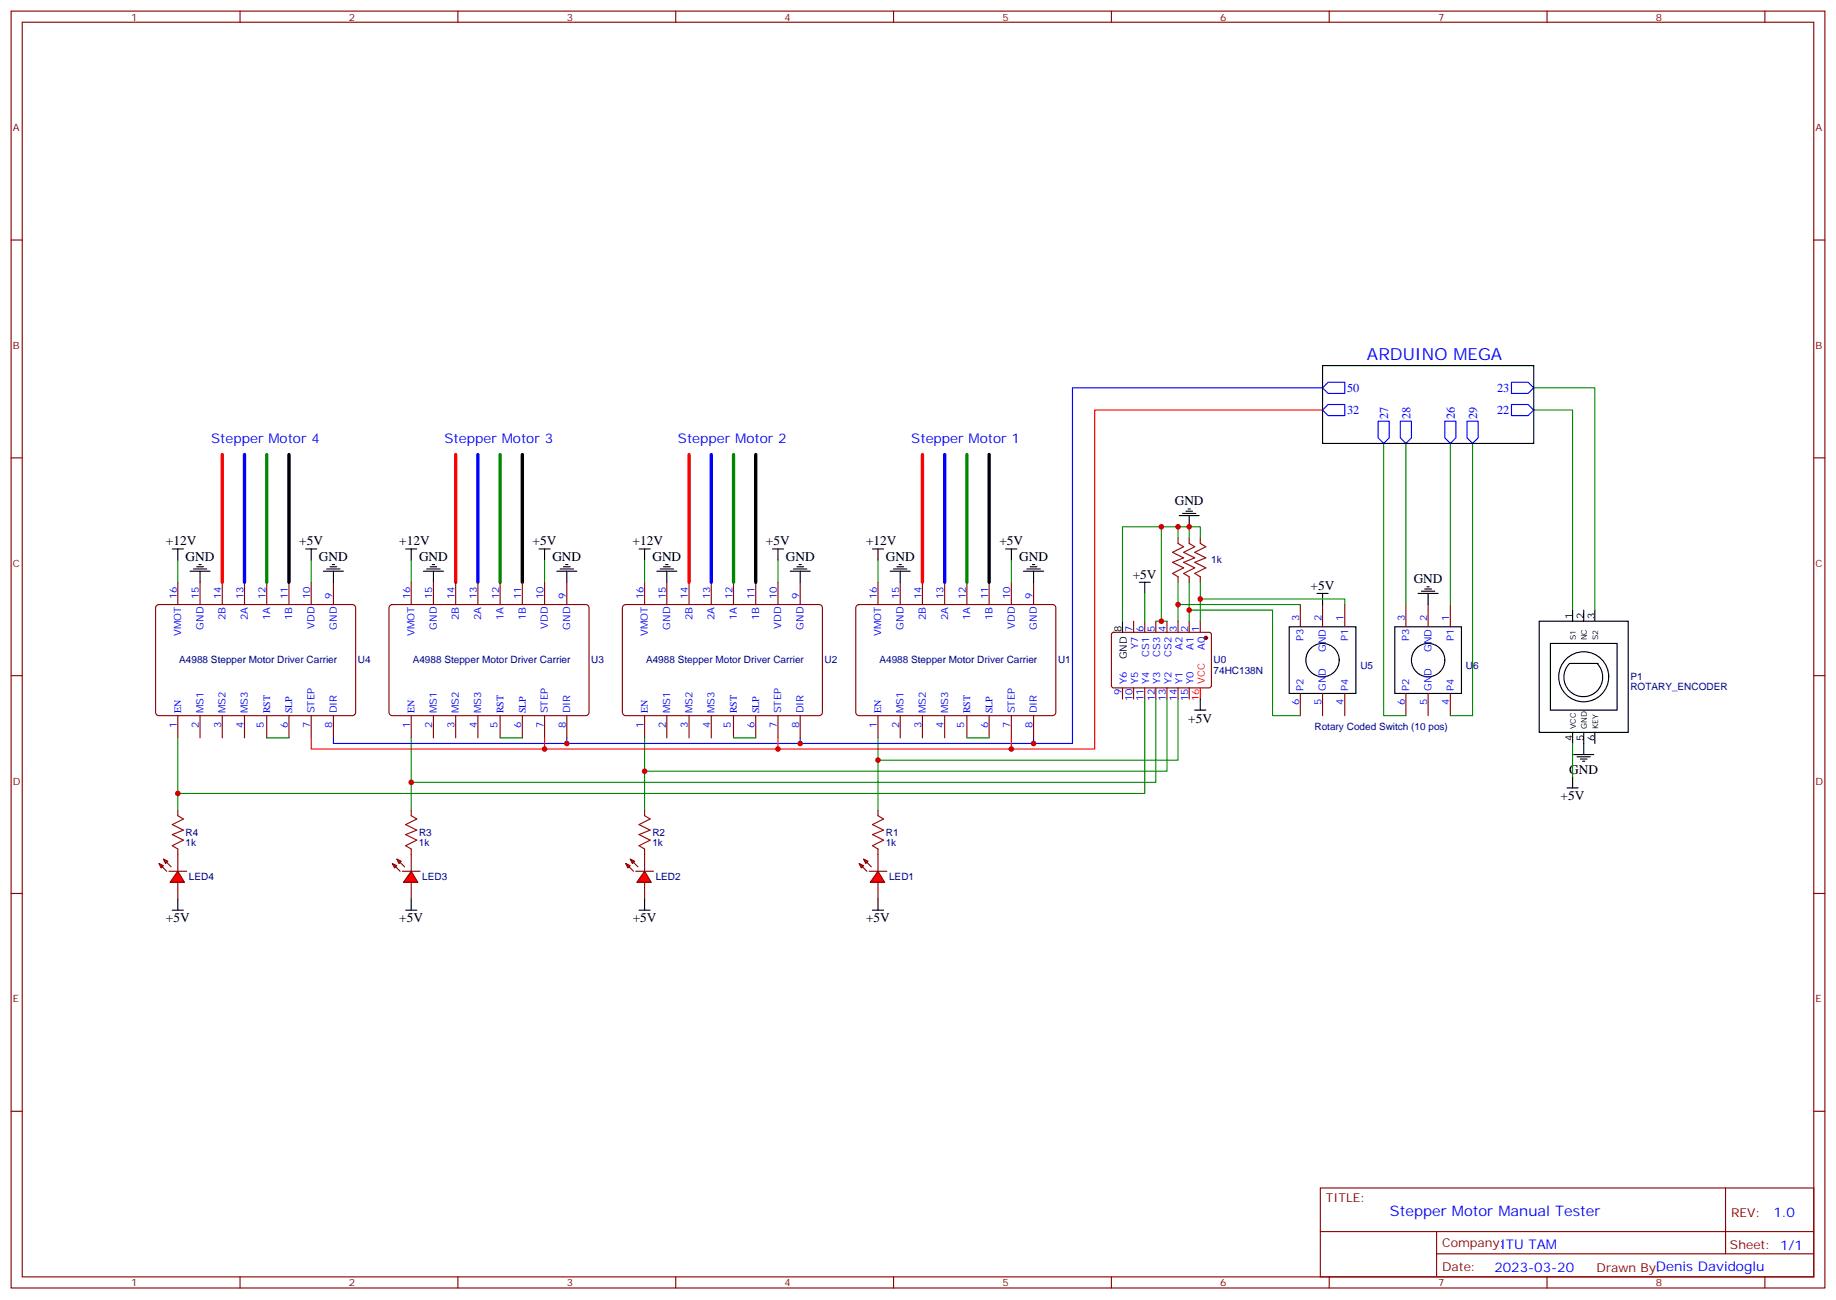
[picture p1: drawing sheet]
<svg xmlns="http://www.w3.org/2000/svg" width="583mm" height="413mm" viewBox="0 0 583 413" stroke-linecap="round" stroke-linejoin="round" font-family="sans-serif">
<g fill="none" stroke="#870000" stroke-width=".35">
<path d="M3.5 3.5h575.8v405.4h-575.8zM7.1 7.1h568.6v398.2h-568.6zM76.2 3.5v3.6M145.3 3.5v3.6M214.5 3.5v3.6M283.6 3.5v3.6M352.8 3.5v3.6M421.9 3.5v3.6M491.1 3.5v3.6M560.2 3.5v3.6M3.5 76.2h3.6M575.7 76.2h3.6"/>
<path d="M3.5 145.3h3.6M575.7 145.3h3.6M49.6 192.3l.8-.4h61.4l.7 .2 .4 .9-.1 33.5-.4 .5-.6 .2-61.7-.1-.5-.4-.2-.6v-33.1zM56.4 184.9v7M63.5 184.9v7M70.6 184.9v7M77.6 184.9v7M84.7 184.9v7M91.7 184.9v7M98.8 184.9v7M105.8 184.9v7M359.8 197.2v3.5"/>
<path d="M363.4 197.2v3.5M366.9 197.2v3.5M370.4 197.2v3.5M373.9 197.2v3.5M377.5 197.2v3.5M381 197.2v3.5M412.7 191.9v7.1M419.8 191.9v7.1M426.9 191.9v7.1M3.5 214.5h3.6M353 200.9l.5-.2 30.6 .1 .4 .6v16.5l-.7 .5-30.6-.1-.4-.6v-16.3zM356.3 218.4v3.5"/>
<path d="M359.8 218.4v3.5M363.4 218.4v3.5M366.9 218.4v3.5M370.4 218.4v3.5M373.9 218.4v3.5M377.5 218.4v3.5M575.7 214.5h3.6M56.4 227.2v7M63.5 227.2v7M70.6 227.2v7M77.6 227.2v7M84.7 227.2v7"/>
<path d="M91.7 227.2v7M98.8 227.2v7M105.8 227.2v7M412.7 220.1v7.1M419.8 220.1v7.1M426.9 220.1v7.1M56.4 257.2v1.7M56.4 269.5v1.8M3.5 283.6h3.6M575.7 283.6h3.6M3.5 352.8h3.6M575.7 352.8h3.6"/>
<path d="M419.1 377.1h156.6v28.2h-156.6zM547.7 377.1v20.9M419.1 391h156.5M456 398h119.6M456 391v14.1M76.2 405.3v3.6M145.3 405.3v3.6M214.5 405.3v3.6M283.6 405.3v3.6M352.8 405.3v3.6M421.9 405.3v3.6M491.1 405.3v3.6"/>
<path d="M560.2 405.3v3.6"/>
</g>
<circle cx="382.8" cy="202.5" r=".53" fill="#870000" stroke="#870000" stroke-width=".35"/>
<g fill="none" stroke="#000" stroke-width=".35">
<path d="M356.3 197.2v3.5M409.2 199h21.2v21.1h-21.2z"/>
<circle cx="419.8" cy="209.5" r="5.3"/>
</g>
<path d="M381 218.4v3.5" fill="none" stroke="#f00" stroke-width=".35"/>
<path d="M56.4 258.9l1.8 1.1-3.5 1.8 3.5 1.7-3.5 1.4 3.5 1.8-3.5 1.8 1.7 1" fill="none" stroke="#a10000" stroke-width=".35"/>
<g fill="#f00" stroke="#870000" stroke-width=".35">
<path d="M56.4 276.6l2.2 3.5h-4.6z"/>
<path d="M53.6 276.6h5.7z"/>
</g>
<g fill="#870000" stroke="#870000" stroke-width=".35">
<path d="M51.5 275.2l1.4 1.4z"/>
<path d="M52.9 273.8l1.4 1.4z"/>
</g>
<g fill="#f00" stroke="#870000" stroke-width=".35">
<path d="M50.4 274.1l1.5 .7-.7 .7z"/>
<path d="M51.9 272.7l1.4 .7-.7 .7z"/>
</g>
<path d="M56.4 271.3v5.3M56.4 280.1v5.3" fill="none" stroke="#870000" stroke-width=".35"/>
<path d="M56.4 177.8v7.1M98.8 177.8v7.1M130.5 177.8v7.1M172.9 177.8v7.1M56.4 234.2v23M130.5 234.2v23" fill="none" stroke="#008700" stroke-width=".35"/>
<g fill="none" stroke="#000" stroke-width=".35">
<path d="M54.7 174.3h3.5M56.4 174.3v3.5M62.4 179.9h2.2M63.1 179.2h.8M97 174.3h3.5M98.8 174.3v3.5M104.8 179.9h2.1M105.5 179.2h.7M128.8 174.3h3.5M130.5 174.3v3.5M136.5 179.9h2.1M137.2 179.2h.7"/>
<path d="M171.1 174.3h3.5M172.9 174.3v3.5M178.9 179.9h2.1M179.6 179.2h.7M60.3 181.3h6.4M61.4 180.6h4.2M63.5 181.3v3.6M102.7 181.3h6.3M103.7 180.6h4.2M105.8 181.3v3.6M134.4 181.3h6.4M135.5 180.6h4.2"/>
<path d="M137.6 181.3v3.6M176.7 181.3h6.4M177.8 180.6h4.2M179.9 181.3v3.6M54.7 288.9h3.5M56.4 285.4v3.5M128.8 288.9h3.5M130.5 285.4v3.5"/>
</g>
<path d="M70.6 144.3v40.6M144.6 144.3v40.6" fill="none" stroke="#f00" stroke-width="1.1"/>
<path d="M77.6 144.3v40.6M151.7 144.3v40.6" fill="none" stroke="#00f" stroke-width="1.1"/>
<path d="M84.7 144.3v40.6M158.7 144.3v40.6" fill="none" stroke="#008700" stroke-width="1.1"/>
<path d="M91.7 144.3v40.6M165.8 144.3v40.6" fill="none" stroke="#000" stroke-width="1.1"/>
<g fill="#f00" stroke="#870000" stroke-width=".35">
<path d="M130.5 276.6l2.1 3.5h-4.5z"/>
<path d="M127.7 276.6h5.6z"/>
</g>
<g fill="#870000" stroke="#870000" stroke-width=".35">
<path d="M125.6 275.2l1.4 1.4z"/>
<path d="M127 273.8l1.4 1.4z"/>
</g>
<g fill="#f00" stroke="#870000" stroke-width=".35">
<path d="M124.5 274.1l1.4 .7-.7 .7z"/>
<path d="M125.9 272.7l1.5 .7-.8 .7z"/>
</g>
<g fill="none" stroke="#870000" stroke-width=".35">
<path d="M123.7 192.3l.8-.4h61.4l.6 .2 .5 .9-.1 33.5-.4 .5-.6 .2-61.7-.1-.5-.4-.2-.6v-33.1zM130.5 184.9v7M137.6 184.9v7M144.6 184.9v7M151.7 184.9v7M158.7 184.9v7M165.8 184.9v7M172.9 184.9v7M179.9 184.9v7M197.8 192.3l.8-.4h61.4l.6 .2 .5 .9-.1 33.5-.4 .5-.6 .2-61.7-.1-.5-.4-.2-.6v-33.1zM204.6 184.9v7M211.7 184.9v7"/>
<path d="M218.7 184.9v7M225.8 184.9v7M232.8 184.9v7M239.9 184.9v7M246.9 184.9v7M254 184.9v7M130.5 227.2v7M137.6 227.2v7M144.6 227.2v7M151.7 227.2v7M158.7 227.2v7M165.8 227.2v7"/>
<path d="M172.9 227.2v7M179.9 227.2v7M204.6 227.2v7M211.7 227.2v7M218.7 227.2v7M225.8 227.2v7M232.8 227.2v7M239.9 227.2v7M246.9 227.2v7M254 227.2v7M130.5 257.2v1.7M204.6 257.2v1.7"/>
<path d="M130.5 269.5v7.1M204.6 269.5v1.8M130.5 280.1v5.3"/>
</g>
<path d="M130.5 258.9l1.8 1.1-3.5 1.8 3.5 1.7-3.5 1.4 3.5 1.8-3.5 1.8 1.7 1M204.6 258.9l1.8 1.1-3.6 1.8 3.6 1.7-3.6 1.4 3.6 1.8-3.6 1.8 1.8 1" fill="none" stroke="#a10000" stroke-width=".35"/>
<g fill="#f00" stroke="#870000" stroke-width=".35">
<path d="M204.6 276.6l2.1 3.5h-4.6z"/>
<path d="M201.8 276.6h5.6z"/>
</g>
<g fill="#870000" stroke="#870000" stroke-width=".35">
<path d="M199.7 275.2l1.4 1.4z"/>
<path d="M201.1 273.8l1.4 1.4z"/>
</g>
<g fill="#f00" stroke="#870000" stroke-width=".35">
<path d="M198.6 274.1l1.4 .7-.7 .7z"/>
<path d="M200 272.7l1.4 .7-.7 .7z"/>
</g>
<g fill="none" stroke="#870000" stroke-width=".35">
<path d="M271.9 192.3l.8-.4h61.4l.6 .2 .4 .9v33.5l-.4 .5-.6 .2-61.7-.1-.6-.4-.2-.6v-33.1zM278.7 184.9v7M285.8 184.9v7M292.8 184.9v7M299.9 184.9v7M306.9 184.9v7M314 184.9v7M321 184.9v7M328.1 184.9v7M278.7 227.2v7M285.8 227.2v7M292.8 227.2v7"/>
<path d="M299.9 227.2v7M306.9 227.2v7M314 227.2v7M321 227.2v7M328.1 227.2v7M278.7 257.2v1.7M204.6 271.3v5.3M278.7 269.5v1.8M204.6 280.1v5.3"/>
</g>
<path d="M204.6 177.8v7.1M246.9 177.8v7.1M204.6 234.2v23" fill="none" stroke="#008700" stroke-width=".35"/>
<g fill="none" stroke="#000" stroke-width=".35">
<path d="M202.8 174.3h3.6M204.6 174.3v3.5M210.6 179.9h2.1M211.3 179.2h.7M245.2 174.3h3.5M246.9 174.3v3.5M252.9 179.9h2.2M253.6 179.2h.8M208.5 181.3h6.3M209.5 180.6h4.3M211.7 181.3v3.6M250.8 181.3h6.4"/>
<path d="M251.9 180.6h4.2M254 181.3v3.6M202.8 288.9h3.6M204.6 285.4v3.5"/>
</g>
<path d="M218.7 144.3v40.6" fill="none" stroke="#f00" stroke-width="1.1"/>
<path d="M225.8 144.3v40.6" fill="none" stroke="#00f" stroke-width="1.1"/>
<path d="M232.8 144.3v40.6" fill="none" stroke="#008700" stroke-width="1.1"/>
<path d="M239.9 144.3v40.6" fill="none" stroke="#000" stroke-width="1.1"/>
<path d="M278.7 258.9l1.8 1.1-3.6 1.8 3.6 1.7-3.6 1.4 3.6 1.8-3.6 1.8 1.8 1" fill="none" stroke="#a10000" stroke-width=".35"/>
<g fill="#f00" stroke="#870000" stroke-width=".35">
<path d="M278.7 276.6l2.1 3.5h-4.6z"/>
<path d="M275.9 276.6h5.6z"/>
</g>
<g fill="#870000" stroke="#870000" stroke-width=".35">
<path d="M273.8 275.2l1.4 1.4z"/>
<path d="M275.2 273.8l1.4 1.4z"/>
</g>
<g fill="#f00" stroke="#870000" stroke-width=".35">
<path d="M272.7 274.1l1.4 .7-.7 .7z"/>
<path d="M274.1 272.7l1.4 .7-.7 .7z"/>
</g>
<g fill="none" stroke="#870000" stroke-width=".35">
<path d="M373.9 170.7v1.8M377.5 170.7v1.8M381 170.7v1.8M373.9 183.1v1.8M377.5 183.1v1.8M381 183.1v1.8M446.3 191.9v7.1M453.3 191.9v7.1M460.4 191.9v7.1M446.3 220.1v7.1M453.3 220.1v7.1M460.4 220.1v7.1"/>
<path d="M278.7 271.3v5.3M278.7 280.1v5.3"/>
</g>
<g fill="none" stroke="#000" stroke-width=".35">
<path d="M419.8 116.1h67v24.7h-67zM276.9 174.3h3.6M278.7 174.3v3.5M284.7 179.9h2.1M285.4 179.2h.7M319.3 174.3h3.5M321 174.3v3.5M327 179.9h2.1M327.7 179.2h.7M374.3 163.7h6.3M375.4 163h4.2M376.4 162.3h2.1"/>
<path d="M377.1 161.6h.7M377.5 163.7v3.5M282.6 181.3h6.3M283.6 180.6h4.3M285.8 181.3v3.6M324.9 181.3h6.4M326 180.6h4.2M328.1 181.3v3.6M361.6 184.9h3.5M363.4 184.9v3.5M418 188.4h3.6M419.8 188.4v3.5"/>
<path d="M442.7 199h21.2v21.1h-21.2zM450.1 188.4h6.4M451.2 187.7h4.2M452.3 187h2.1M453 186.3h.7M453.3 188.4v3.5M488.6 197.2h28.2v35.3h-28.2zM499.2 193.7v3.5M502.7 193.7v3.5M506.2 193.7v3.5M492.1 204.3h21.2v21.1h-21.2zM498.2 210.6a6.2 6.2 0 0 0 0 8.8 6.2 6.2 0 0 0 8.7 0 6.2 6.2 0 0 0 0-8.8"/>
<path d="M498.5 210.6h8.8M379.2 225.4h3.6M381 221.9v3.5M499.2 232.5v3.5M499.5 239.5h6.4M502.7 232.5v7M506.2 232.5v3.5M497.4 250.1h3.5M499.2 246.6v3.5M500.6 240.2h4.2M501.6 240.9h2.2M502.4 241.7h.7"/>
<path d="M276.9 288.9h3.6M278.7 285.4v3.5"/>
<circle cx="453.3" cy="209.5" r="5.3"/>
<circle cx="502.7" cy="214.8" r="7.9"/>
</g>
<g fill="none" stroke="#008700" stroke-width=".35">
<path d="M486.8 130.2h12.4v63.5M486.8 123.1h19.4v70.6M439.2 140.8v86.4h7.1M446.3 140.8v51.1M460.4 140.8v51.1M467.4 140.8v86.4h-7M278.7 177.8v7.1M321 177.8v7.1M368.7 167.2h-12.4v30M373.9 170.7v-3.5h3.6v3.5M373.9 167.2h-5.2v30M377.5 167.2h3.5v3.5"/>
<path d="M363.4 188.4v8.8M366.9 197.2h3.5M373.9 184.9v7M377.5 197.2v-3.5h26.4v33.5h8.8M377.5 184.9v8.8M381 184.9v5.2M412.7 191.9h-38.8v5.3M426.9 191.9v-1.8h-45.9v7.1M84.7 234.2h7M158.7 234.2h7.1M232.8 234.2h7.1M278.7 234.2v23"/>
<path d="M306.9 234.2h7.1M363.4 221.9v30h-307M366.9 221.9v26.5h-236.4M370.4 221.9v22.9h-165.8M373.9 221.9v19.4h-95.2M499.2 236v10.6"/>
</g>
<path d="M292.8 144.3v40.6" fill="none" stroke="#f00" stroke-width="1.1"/>
<path d="M299.9 144.3v40.6" fill="none" stroke="#00f" stroke-width="1.1"/>
<path d="M306.9 144.3v40.6" fill="none" stroke="#008700" stroke-width="1.1"/>
<path d="M314 144.3v40.6" fill="none" stroke="#000" stroke-width="1.1"/>
<path d="M419.8 123.1h-79.4v112.9h-12.3M419.8 123.1l1.8-1.7h5.3v3.5h-5.3zM421.6 128.4h5.3v3.5h-5.3l-1.8-1.7zM437.4 133.7h3.6v5.3l-1.8 1.8-1.8-1.8zM444.5 133.7h3.5v5.3l-1.7 1.8-1.8-1.8zM458.6 133.7h3.5v5.3l-1.7 1.8-1.8-1.8zM465.7 133.7h3.5v5.3l-1.8 1.8-1.7-1.8zM479.8 121.4h5.3l1.7 1.7-1.7 1.8h-5.3zM479.8 128.4h5.3l1.7 1.8-1.7 1.7h-5.3zM105.8 234.2v1.8h222.3v-1.8M179.9 234.2v1.8M254 234.2v1.8" fill="none" stroke="#00f" stroke-width=".35"/>
<path d="M419.8 130.2h-72.3v107.6h-248.7v-3.6M172.9 234.2v3.6M246.9 234.2v3.6M321 234.2v3.6" fill="none" stroke="#f00" stroke-width=".35"/>
<path d="M373.9 172.5l1.8 1.1-3.5 1.7 3.5 1.8-3.5 1.4 3.5 1.8-3.5 1.7 1.7 1.1M377.5 172.5l1.7 1.1-3.5 1.7 3.5 1.8-3.5 1.4 3.5 1.8-3.5 1.7 1.8 1.1M381 172.5l1.8 1.1-3.6 1.7 3.6 1.8-3.6 1.4 3.6 1.8-3.6 1.7 1.8 1.1" fill="none" stroke="#a10000" stroke-width=".35"/>
<g fill="#c00">
<circle cx="179.9" cy="236" r=".88"/>
<circle cx="254" cy="236" r=".88"/>
<circle cx="278.7" cy="241.3" r=".88"/>
<circle cx="204.6" cy="244.8" r=".88"/>
<circle cx="130.5" cy="248.4" r=".88"/>
<circle cx="56.4" cy="251.9" r=".88"/>
<circle cx="373.9" cy="191.9" r=".88"/>
<circle cx="377.5" cy="193.7" r=".88"/>
<circle cx="381" cy="190.1" r=".88"/>
<circle cx="377.5" cy="167.2" r=".88"/>
<circle cx="368.7" cy="197.2" r=".88"/>
<circle cx="373.9" cy="167.2" r=".88"/>
<circle cx="368.7" cy="167.2" r=".88"/>
<circle cx="328.1" cy="236" r=".88"/>
<circle cx="321" cy="237.8" r=".88"/>
<circle cx="246.9" cy="237.8" r=".88"/>
<circle cx="172.9" cy="237.8" r=".88"/>
</g>
<text font-size="5.3" fill="#00f" x="433.9" y="114.3">ARDUINO MEGA</text>
<text font-size="4.6" fill="#00f" x="441.2" y="386.1">Stepper Motor Manual Tester</text>
<g font-size="4.2" fill="#00f">
<text x="67" y="140.8">Stepper Motor 4</text>
<text x="141.1" y="140.8">Stepper Motor 3</text>
<text x="215.2" y="140.8">Stepper Motor 2</text>
<text x="289.3" y="140.8">Stepper Motor 1</text>
<text x="562.9" y="386.4">1.0</text>
<text x="474.4" y="403.7">2023-03-20</text>
</g>
<g font-size="4.2">
<text x="372.9" y="160.5">GND</text>
<text x="52.6" y="173.1">+12V</text>
<text x="95" y="173.1">+5V</text>
<text x="126.7" y="173.1">+12V</text>
<text x="169.1" y="173.1">+5V</text>
<text x="200.8" y="173.1">+12V</text>
<text x="243.1" y="173.1">+5V</text>
<text x="274.9" y="173.1">+12V</text>
<text x="317.2" y="173.1">+5V</text>
<text x="58.9" y="178.1">GND</text>
<text x="101.3" y="178">GND</text>
<text x="133" y="178.1">GND</text>
<text x="175.3" y="178">GND</text>
<text x="207.1" y="178.1">GND</text>
<text x="249.4" y="178">GND</text>
<text x="281.2" y="178.1">GND</text>
<text x="323.5" y="178">GND</text>
<text x="359.6" y="183.8">+5V</text>
<text x="448.7" y="185.1">GND</text>
<text x="416" y="187.3">+5V</text>
<text x="377.2" y="229.4">+5V</text>
<text x="498.1" y="245.6">GND</text>
<text x="495.4" y="254.1">+5V</text>
<text x="52.7" y="292.8">+5V</text>
<text x="126.7" y="292.8">+5V</text>
<text x="200.8" y="292.8">+5V</text>
<text x="274.9" y="292.8">+5V</text>
</g>
<g font-size="3.9" fill="#00f">
<text x="427.6" y="124.4">50</text>
<text x="475.2" y="124.4">23</text>
<text x="427.6" y="131.5">32</text>
<text x="475.2" y="131.4">22</text>
<text x="440.6" y="133" transform="rotate(-90 440.6 133)">27</text>
<text x="447.7" y="133" transform="rotate(-90 447.7 133)">28</text>
<text x="461.8" y="133" transform="rotate(-90 461.8 133)">26</text>
<text x="468.8" y="133" transform="rotate(-90 468.8 133)">29</text>
</g>
<g font-size="3.9" fill="#800">
<text x="420.9" y="381.7">TITLE:</text>
<text x="549.5" y="386.4">REV:</text>
<text x="457.8" y="395.9">Company:ITU TAM</text>
<text x="549.1" y="396.5">Sheet: 1/1</text>
<text x="457.8" y="403.6">Date:</text>
<text x="506.8" y="403.7">Drawn By:Denis Davidoglu</text>
</g>
<g font-size="3.2" fill="#800">
<text x="41.6" y="6.5">1</text>
<text x="110.8" y="6.5">2</text>
<text x="179.9" y="6.5">3</text>
<text x="249.1" y="6.5">4</text>
<text x="318.2" y="6.5">5</text>
<text x="387.3" y="6.5">6</text>
<text x="456.5" y="6.5">7</text>
<text x="525.6" y="6.5">8</text>
<text x="4.1" y="41.6">A</text>
<text x="576.3" y="41.6">A</text>
<text x="4.1" y="110.8">B</text>
<text x="576.3" y="110.8">B</text>
<text x="4.1" y="179.9">C</text>
<text x="576.3" y="179.9">C</text>
<text x="4.1" y="249.1">D</text>
<text x="576.3" y="249.1">D</text>
<text x="4.1" y="318.2">E</text>
<text x="576.3" y="318.2">E</text>
<text x="41.6" y="408.3">1</text>
<text x="110.8" y="408.3">2</text>
<text x="179.9" y="408.3">3</text>
<text x="249.1" y="408.3">4</text>
<text x="318.2" y="408.3">5</text>
<text x="387.3" y="408.3">6</text>
<text x="456.5" y="408.3">7</text>
<text x="525.6" y="408.3">8</text>
</g>
<g font-size="3.2" fill="#000080">
<text x="384.5" y="178.8">1k</text>
<text x="56.9" y="210.6">A4988 Stepper Motor Driver Carrier</text>
<text x="113.6" y="210.4">U4</text>
<text x="131" y="210.6">A4988 Stepper Motor Driver Carrier</text>
<text x="187.7" y="210.4">U3</text>
<text x="205.1" y="210.6">A4988 Stepper Motor Driver Carrier</text>
<text x="261.8" y="210.4">U2</text>
<text x="279.2" y="210.6">A4988 Stepper Motor Driver Carrier</text>
<text x="335.8" y="210.4">U1</text>
<text x="385.2" y="213.9">74HC138N</text>
<text x="385.2" y="210.6">U0</text>
<text x="431.8" y="212.3">U5</text>
<text x="465.3" y="212.5">U6</text>
<text x="517.5" y="215.9">P1</text>
<text x="517.5" y="219.1">ROTARY_ENCODER</text>
<text x="417.3" y="231.7">Rotary Coded Switch (10 pos)</text>
<text x="58.9" y="268.6">1k</text>
<text x="58.9" y="265.4">R4</text>
<text x="133" y="268.6">1k</text>
<text x="133" y="265.4">R3</text>
<text x="207.1" y="268.6">1k</text>
<text x="207.1" y="265.4">R2</text>
<text x="281.2" y="268.6">1k</text>
<text x="281.2" y="265.4">R1</text>
<text x="60" y="279.5">LED4</text>
<text x="134.1" y="279.5">LED3</text>
<text x="208.1" y="279.5">LED2</text>
<text x="282.2" y="279.5">LED1</text>
</g>
<g font-size="3.2" fill="#00f">
<text x="56.1" y="190.1" transform="rotate(-90 56.1 190.1)">16</text>
<text x="63.1" y="190.1" transform="rotate(-90 63.1 190.1)">15</text>
<text x="70.2" y="190.1" transform="rotate(-90 70.2 190.1)">14</text>
<text x="77.3" y="190.1" transform="rotate(-90 77.3 190.1)">13</text>
<text x="84.3" y="190.1" transform="rotate(-90 84.3 190.1)">12</text>
<text x="91.4" y="190.1" transform="rotate(-90 91.4 190.1)">11</text>
<text x="98.4" y="190.1" transform="rotate(-90 98.4 190.1)">10</text>
<text x="105.5" y="190.1" transform="rotate(-90 105.5 190.1)">9</text>
<text x="130.2" y="190.1" transform="rotate(-90 130.2 190.1)">16</text>
<text x="137.2" y="190.1" transform="rotate(-90 137.2 190.1)">15</text>
<text x="144.3" y="190.1" transform="rotate(-90 144.3 190.1)">14</text>
<text x="151.3" y="190.1" transform="rotate(-90 151.3 190.1)">13</text>
<text x="158.4" y="190.1" transform="rotate(-90 158.4 190.1)">12</text>
<text x="165.5" y="190.1" transform="rotate(-90 165.5 190.1)">11</text>
<text x="172.5" y="190.1" transform="rotate(-90 172.5 190.1)">10</text>
<text x="179.6" y="190.1" transform="rotate(-90 179.6 190.1)">9</text>
<text x="204.3" y="190.1" transform="rotate(-90 204.3 190.1)">16</text>
<text x="211.3" y="190.1" transform="rotate(-90 211.3 190.1)">15</text>
<text x="218.4" y="190.1" transform="rotate(-90 218.4 190.1)">14</text>
<text x="225.4" y="190.1" transform="rotate(-90 225.4 190.1)">13</text>
<text x="232.5" y="190.1" transform="rotate(-90 232.5 190.1)">12</text>
<text x="239.5" y="190.1" transform="rotate(-90 239.5 190.1)">11</text>
<text x="246.6" y="190.1" transform="rotate(-90 246.6 190.1)">10</text>
<text x="253.6" y="190.1" transform="rotate(-90 253.6 190.1)">9</text>
<text x="278.3" y="190.1" transform="rotate(-90 278.3 190.1)">16</text>
<text x="285.4" y="190.1" transform="rotate(-90 285.4 190.1)">15</text>
<text x="292.5" y="190.1" transform="rotate(-90 292.5 190.1)">14</text>
<text x="299.5" y="190.1" transform="rotate(-90 299.5 190.1)">13</text>
<text x="306.6" y="190.1" transform="rotate(-90 306.6 190.1)">12</text>
<text x="313.6" y="190.1" transform="rotate(-90 313.6 190.1)">11</text>
<text x="320.7" y="190.1" transform="rotate(-90 320.7 190.1)">10</text>
<text x="327.7" y="190.1" transform="rotate(-90 327.7 190.1)">9</text>
<text x="71.6" y="196.8" transform="rotate(-90 71.6 196.8)">2B</text>
<text x="78.7" y="196.8" transform="rotate(-90 78.7 196.8)">2A</text>
<text x="85.7" y="196.8" transform="rotate(-90 85.7 196.8)">1A</text>
<text x="92.8" y="196.8" transform="rotate(-90 92.8 196.8)">1B</text>
<text x="145.7" y="196.8" transform="rotate(-90 145.7 196.8)">2B</text>
<text x="152.8" y="196.8" transform="rotate(-90 152.8 196.8)">2A</text>
<text x="159.8" y="196.8" transform="rotate(-90 159.8 196.8)">1A</text>
<text x="166.9" y="196.8" transform="rotate(-90 166.9 196.8)">1B</text>
<text x="219.8" y="196.8" transform="rotate(-90 219.8 196.8)">2B</text>
<text x="226.8" y="196.8" transform="rotate(-90 226.8 196.8)">2A</text>
<text x="233.9" y="196.8" transform="rotate(-90 233.9 196.8)">1A</text>
<text x="240.9" y="196.8" transform="rotate(-90 240.9 196.8)">1B</text>
<text x="293.9" y="196.8" transform="rotate(-90 293.9 196.8)">2B</text>
<text x="300.9" y="196.8" transform="rotate(-90 300.9 196.8)">2A</text>
<text x="308" y="196.8" transform="rotate(-90 308 196.8)">1A</text>
<text x="315" y="196.8" transform="rotate(-90 315 196.8)">1B</text>
<text x="412.4" y="197.2" transform="rotate(-90 412.4 197.2)">3</text>
<text x="419.5" y="197.2" transform="rotate(-90 419.5 197.2)">2</text>
<text x="426.5" y="197.2" transform="rotate(-90 426.5 197.2)">1</text>
<text x="445.9" y="197.2" transform="rotate(-90 445.9 197.2)">3</text>
<text x="453" y="197.2" transform="rotate(-90 453 197.2)">2</text>
<text x="460" y="197.2" transform="rotate(-90 460 197.2)">1</text>
<text x="57.5" y="201.9" transform="rotate(-90 57.5 201.9)">VMOT</text>
<text x="64.6" y="199.9" transform="rotate(-90 64.6 199.9)">GND</text>
<text x="99.8" y="199.7" transform="rotate(-90 99.8 199.7)">VDD</text>
<text x="106.9" y="199.9" transform="rotate(-90 106.9 199.9)">GND</text>
<text x="131.6" y="201.9" transform="rotate(-90 131.6 201.9)">VMOT</text>
<text x="138.6" y="199.9" transform="rotate(-90 138.6 199.9)">GND</text>
<text x="173.9" y="199.7" transform="rotate(-90 173.9 199.7)">VDD</text>
<text x="181" y="199.9" transform="rotate(-90 181 199.9)">GND</text>
<text x="205.7" y="201.9" transform="rotate(-90 205.7 201.9)">VMOT</text>
<text x="212.7" y="199.9" transform="rotate(-90 212.7 199.9)">GND</text>
<text x="248" y="199.7" transform="rotate(-90 248 199.7)">VDD</text>
<text x="255.1" y="199.9" transform="rotate(-90 255.1 199.9)">GND</text>
<text x="279.8" y="201.9" transform="rotate(-90 279.8 201.9)">VMOT</text>
<text x="286.8" y="199.9" transform="rotate(-90 286.8 199.9)">GND</text>
<text x="322.1" y="199.7" transform="rotate(-90 322.1 199.7)">VDD</text>
<text x="329.1" y="199.9" transform="rotate(-90 329.1 199.9)">GND</text>
<text x="359.5" y="200.6" transform="rotate(-90 359.5 200.6)">7</text>
<text x="363" y="200.6" transform="rotate(-90 363 200.6)">6</text>
<text x="366.5" y="200.6" transform="rotate(-90 366.5 200.6)">5</text>
<text x="370.1" y="200.6" transform="rotate(-90 370.1 200.6)">4</text>
<text x="373.6" y="200.6" transform="rotate(-90 373.6 200.6)">3</text>
<text x="377.1" y="200.6" transform="rotate(-90 377.1 200.6)">2</text>
<text x="380.6" y="200.6" transform="rotate(-90 380.6 200.6)">1</text>
<text x="413.8" y="203.6" transform="rotate(-90 413.8 203.6)">P3</text>
<text x="427.9" y="203.6" transform="rotate(-90 427.9 203.6)">P1</text>
<text x="447.3" y="203.6" transform="rotate(-90 447.3 203.6)">P3</text>
<text x="461.4" y="203.6" transform="rotate(-90 461.4 203.6)">P1</text>
<text x="361.2" y="206" transform="rotate(-90 361.2 206)">Y7</text>
<text x="364.8" y="208.4" transform="rotate(-90 364.8 208.4)">CS1</text>
<text x="368.3" y="208.4" transform="rotate(-90 368.3 208.4)">CS3</text>
<text x="371.8" y="208.4" transform="rotate(-90 371.8 208.4)">CS2</text>
<text x="375.4" y="206.2" transform="rotate(-90 375.4 206.2)">A2</text>
<text x="378.9" y="206.2" transform="rotate(-90 378.9 206.2)">A1</text>
<text x="382.4" y="206.2" transform="rotate(-90 382.4 206.2)">A0</text>
<text x="420.9" y="207" transform="rotate(-90 420.9 207)">GND</text>
<text x="454.4" y="207" transform="rotate(-90 454.4 207)">GND</text>
<text x="356" y="220.6" transform="rotate(-90 356 220.6)">9</text>
<text x="357.7" y="217.1" transform="rotate(-90 357.7 217.1)">Y6</text>
<text x="361.2" y="217.1" transform="rotate(-90 361.2 217.1)">Y5</text>
<text x="364.8" y="217.1" transform="rotate(-90 364.8 217.1)">Y4</text>
<text x="368.3" y="217.1" transform="rotate(-90 368.3 217.1)">Y3</text>
<text x="371.8" y="217.1" transform="rotate(-90 371.8 217.1)">Y2</text>
<text x="375.4" y="217.1" transform="rotate(-90 375.4 217.1)">Y1</text>
<text x="378.9" y="217.1" transform="rotate(-90 378.9 217.1)">Y0</text>
<text x="413.8" y="219.4" transform="rotate(-90 413.8 219.4)">P2</text>
<text x="420.9" y="219.4" transform="rotate(-90 420.9 219.4)">GND</text>
<text x="427.9" y="219.4" transform="rotate(-90 427.9 219.4)">P4</text>
<text x="447.3" y="219.4" transform="rotate(-90 447.3 219.4)">P2</text>
<text x="454.4" y="219.4" transform="rotate(-90 454.4 219.4)">GND</text>
<text x="461.4" y="219.4" transform="rotate(-90 461.4 219.4)">P4</text>
<text x="57.5" y="226.5" transform="rotate(-90 57.5 226.5)">EN</text>
<text x="64.6" y="226.5" transform="rotate(-90 64.6 226.5)">MS1</text>
<text x="71.6" y="226.5" transform="rotate(-90 71.6 226.5)">MS2</text>
<text x="78.7" y="226.5" transform="rotate(-90 78.7 226.5)">MS3</text>
<text x="85.7" y="226.5" transform="rotate(-90 85.7 226.5)">RST</text>
<text x="92.8" y="226.5" transform="rotate(-90 92.8 226.5)">SLP</text>
<text x="99.8" y="226.5" transform="rotate(-90 99.8 226.5)">STEP</text>
<text x="106.9" y="226.5" transform="rotate(-90 106.9 226.5)">DIR</text>
<text x="131.6" y="226.5" transform="rotate(-90 131.6 226.5)">EN</text>
<text x="138.6" y="226.5" transform="rotate(-90 138.6 226.5)">MS1</text>
<text x="145.7" y="226.5" transform="rotate(-90 145.7 226.5)">MS2</text>
<text x="152.8" y="226.5" transform="rotate(-90 152.8 226.5)">MS3</text>
<text x="159.8" y="226.5" transform="rotate(-90 159.8 226.5)">RST</text>
<text x="166.9" y="226.5" transform="rotate(-90 166.9 226.5)">SLP</text>
<text x="173.9" y="226.5" transform="rotate(-90 173.9 226.5)">STEP</text>
<text x="181" y="226.5" transform="rotate(-90 181 226.5)">DIR</text>
<text x="205.7" y="226.5" transform="rotate(-90 205.7 226.5)">EN</text>
<text x="212.7" y="226.5" transform="rotate(-90 212.7 226.5)">MS1</text>
<text x="219.8" y="226.5" transform="rotate(-90 219.8 226.5)">MS2</text>
<text x="226.8" y="226.5" transform="rotate(-90 226.8 226.5)">MS3</text>
<text x="233.9" y="226.5" transform="rotate(-90 233.9 226.5)">RST</text>
<text x="240.9" y="226.5" transform="rotate(-90 240.9 226.5)">SLP</text>
<text x="248" y="226.5" transform="rotate(-90 248 226.5)">STEP</text>
<text x="255.1" y="226.5" transform="rotate(-90 255.1 226.5)">DIR</text>
<text x="279.8" y="226.5" transform="rotate(-90 279.8 226.5)">EN</text>
<text x="286.8" y="226.5" transform="rotate(-90 286.8 226.5)">MS1</text>
<text x="293.9" y="226.5" transform="rotate(-90 293.9 226.5)">MS2</text>
<text x="300.9" y="226.5" transform="rotate(-90 300.9 226.5)">MS3</text>
<text x="308" y="226.5" transform="rotate(-90 308 226.5)">RST</text>
<text x="315" y="226.5" transform="rotate(-90 315 226.5)">SLP</text>
<text x="322.1" y="226.5" transform="rotate(-90 322.1 226.5)">STEP</text>
<text x="329.1" y="226.5" transform="rotate(-90 329.1 226.5)">DIR</text>
<text x="359.5" y="222.6" transform="rotate(-90 359.5 222.6)">10</text>
<text x="363" y="222.6" transform="rotate(-90 363 222.6)">11</text>
<text x="366.5" y="222.6" transform="rotate(-90 366.5 222.6)">12</text>
<text x="370.1" y="222.6" transform="rotate(-90 370.1 222.6)">13</text>
<text x="373.6" y="222.6" transform="rotate(-90 373.6 222.6)">14</text>
<text x="377.1" y="222.6" transform="rotate(-90 377.1 222.6)">15</text>
<text x="412.4" y="223.9" transform="rotate(-90 412.4 223.9)">6</text>
<text x="419.5" y="223.9" transform="rotate(-90 419.5 223.9)">5</text>
<text x="426.5" y="223.9" transform="rotate(-90 426.5 223.9)">4</text>
<text x="445.9" y="223.9" transform="rotate(-90 445.9 223.9)">6</text>
<text x="453" y="223.9" transform="rotate(-90 453 223.9)">5</text>
<text x="460" y="223.9" transform="rotate(-90 460 223.9)">4</text>
<text x="56.1" y="231" transform="rotate(-90 56.1 231)">1</text>
<text x="63.1" y="231" transform="rotate(-90 63.1 231)">2</text>
<text x="70.2" y="231" transform="rotate(-90 70.2 231)">3</text>
<text x="77.3" y="231" transform="rotate(-90 77.3 231)">4</text>
<text x="83.8" y="231" transform="rotate(-90 83.8 231)">5</text>
<text x="91.4" y="231" transform="rotate(-90 91.4 231)">6</text>
<text x="98.4" y="231" transform="rotate(-90 98.4 231)">7</text>
<text x="105.5" y="231" transform="rotate(-90 105.5 231)">8</text>
<text x="130.2" y="231" transform="rotate(-90 130.2 231)">1</text>
<text x="137.2" y="231" transform="rotate(-90 137.2 231)">2</text>
<text x="144.3" y="231" transform="rotate(-90 144.3 231)">3</text>
<text x="151.3" y="231" transform="rotate(-90 151.3 231)">4</text>
<text x="157.9" y="231" transform="rotate(-90 157.9 231)">5</text>
<text x="165.5" y="231" transform="rotate(-90 165.5 231)">6</text>
<text x="172.5" y="231" transform="rotate(-90 172.5 231)">7</text>
<text x="179.6" y="231" transform="rotate(-90 179.6 231)">8</text>
<text x="204.3" y="231" transform="rotate(-90 204.3 231)">1</text>
<text x="211.3" y="231" transform="rotate(-90 211.3 231)">2</text>
<text x="218.4" y="231" transform="rotate(-90 218.4 231)">3</text>
<text x="225.4" y="231" transform="rotate(-90 225.4 231)">4</text>
<text x="232" y="231" transform="rotate(-90 232 231)">5</text>
<text x="239.5" y="231" transform="rotate(-90 239.5 231)">6</text>
<text x="246.6" y="231" transform="rotate(-90 246.6 231)">7</text>
<text x="253.6" y="231" transform="rotate(-90 253.6 231)">8</text>
<text x="278.3" y="231" transform="rotate(-90 278.3 231)">1</text>
<text x="285.4" y="231" transform="rotate(-90 285.4 231)">2</text>
<text x="292.5" y="231" transform="rotate(-90 292.5 231)">3</text>
<text x="299.5" y="231" transform="rotate(-90 299.5 231)">4</text>
<text x="306" y="231" transform="rotate(-90 306 231)">5</text>
<text x="313.6" y="231" transform="rotate(-90 313.6 231)">6</text>
<text x="320.7" y="231" transform="rotate(-90 320.7 231)">7</text>
<text x="327.7" y="231" transform="rotate(-90 327.7 231)">8</text>
</g>
<g font-size="3.2">
<text x="499.2" y="196.5" transform="rotate(-90 499.2 196.5)">1</text>
<text x="502.7" y="196.5" transform="rotate(-90 502.7 196.5)">2</text>
<text x="506.2" y="196.5" transform="rotate(-90 506.2 196.5)">3</text>
<text x="356" y="200.6" transform="rotate(-90 356 200.6)">8</text>
<text x="357.7" y="209.3" transform="rotate(-90 357.7 209.3)">GND</text>
<text x="499.2" y="235.2" transform="rotate(-90 499.2 235.2)">4</text>
<text x="502.7" y="235.2" transform="rotate(-90 502.7 235.2)">5</text>
<text x="506.2" y="235.2" transform="rotate(-90 506.2 235.2)">6</text>
</g>
<g font-size="3.2" fill="#f00">
<text x="382.4" y="217.1" transform="rotate(-90 382.4 217.1)">VCC</text>
<text x="380.6" y="222.6" transform="rotate(-90 380.6 222.6)">16</text>
</g>
<g font-size="2.5">
<text x="500.2" y="203.3" transform="rotate(-90 500.2 203.3)">S1</text>
<text x="503.7" y="203.3" transform="rotate(-90 503.7 203.3)">NC</text>
<text x="507.3" y="203.3" transform="rotate(-90 507.3 203.3)">S2</text>
<text x="500.2" y="231.5" transform="rotate(-90 500.2 231.5)">VCC</text>
<text x="503.7" y="231.5" transform="rotate(-90 503.7 231.5)">GND</text>
<text x="507.3" y="231.5" transform="rotate(-90 507.3 231.5)">KEY</text>
</g>
</svg>
